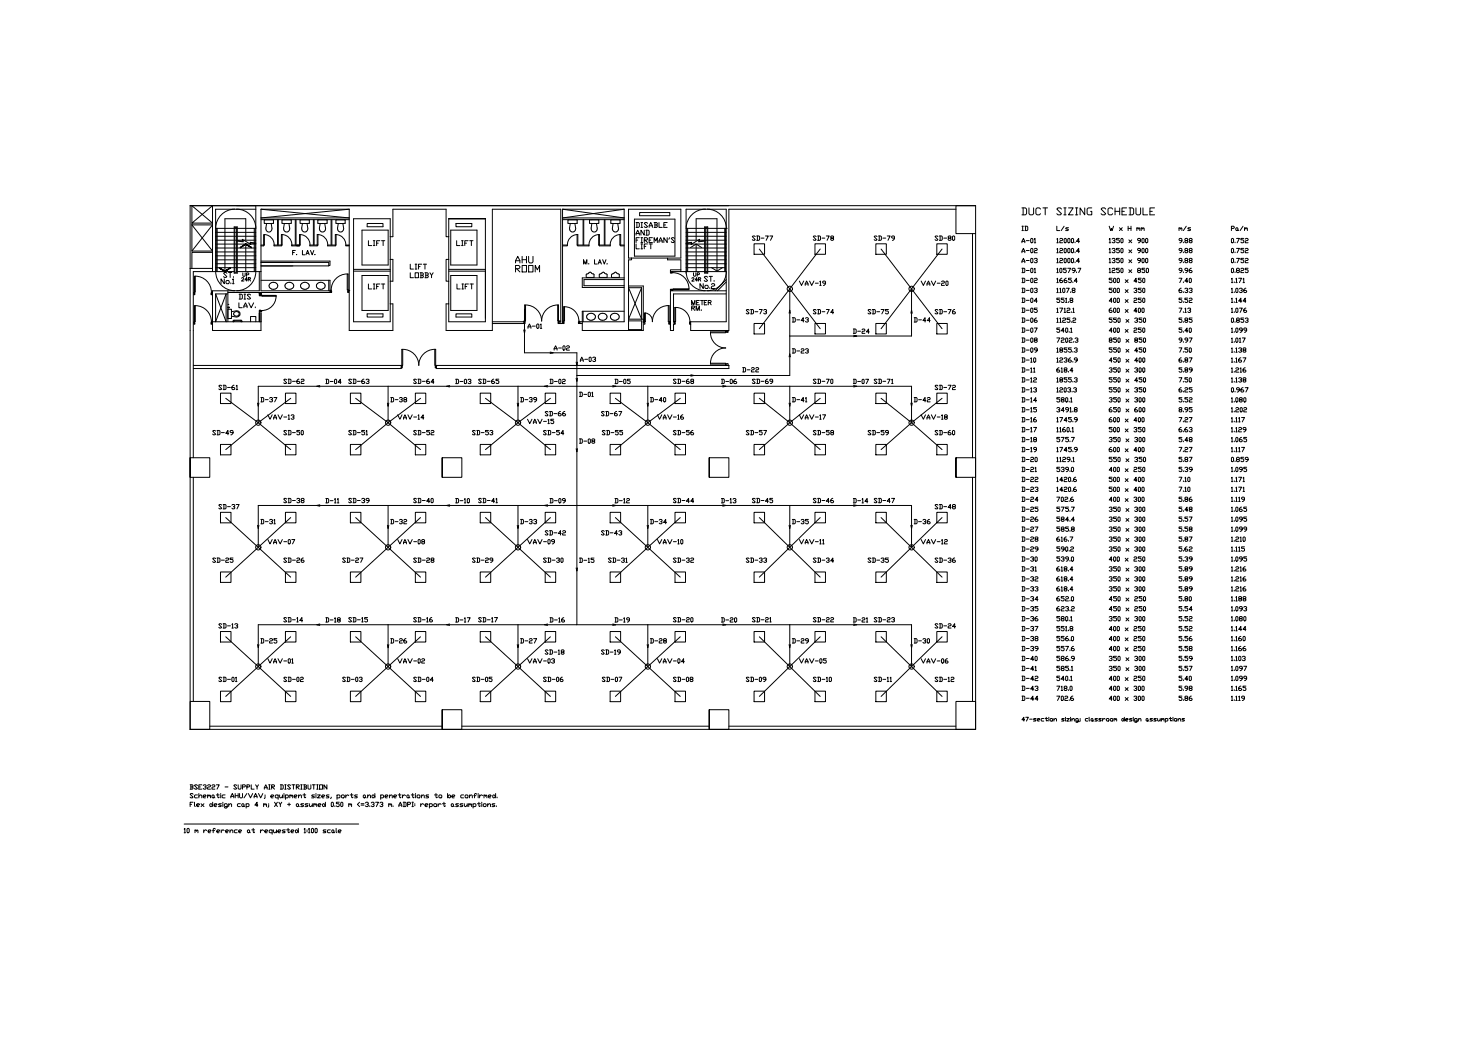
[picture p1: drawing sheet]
<svg xmlns="http://www.w3.org/2000/svg" width="841mm" height="594mm" viewBox="0 0 841 594" stroke-linecap="round" stroke-linejoin="round" font-family="sans-serif">
<!-- layer: ARCH -->
<g fill="none" stroke="#000" stroke-width=".57">
<path d="M135 120a11 11 0 0 0-11 11h10M136 120a11 11 0 0 1 11 11h-11M147 118v38a11 11 0 0 1-11 11M147 120h-23v36a11 11 0 0 0 11 11M150 120h50M150 120l50 5h-50l50-5M150 120v47h39M200 120v69h25v-15h-1M322 120l36 5h-36l36-5M322 120h36M322 120v65h-2M358 120v64h-26v1h2"/>
<path d="M404 120a11 11 0 0 0-11 11M405 120a11 11 0 0 1 11 11M548 120h-130v69h-22v-3M559 118h-11v16h11M559 118h-450v300M559 118v300h-450M110 129l12 15h-12l12-15zM124 138h.1M124 140h.1M124 133h.1M124 135h.1M124 131v25"/>
<path d="M124 138h10M124 140h10M124 133h10M124 135h10M135 131h1M135 138h1M135 140h1M135 133h1M135 135h1M136 138h10M136 140h10M136 133h10"/>
<path d="M136 135h10M136 138v-8h-2v26M136 138v18M139 138h-3v-8h-1v26M141 138v-13h-12v31M141 140v16M143 139l4 1M146 131v8M146 139v17M146 138h1M146 140h1M146 133h1"/>
<path d="M146 135h1M147 139h-4l1 1-5-3v2l-3-1v18M150 126h50M152 134a6 6 0 0 1 5 6M153 128l-1 3a1.8 1.8 0 0 0 2 2 1.8 1.8 0 0 0 2-2l-1-3M157 126v2M157 126h-6l1 2h5M159 126v14h-2M159 126v14h2v-6h1M162 134v6l-1 1h-4v-1M162 126h5v2h-5zM162 134a6 6 0 0 1 5 6"/>
<path d="M163 128l-1 3a1.8 1.8 0 0 0 2 2 1.8 1.8 0 0 0 2-2v-3M169 126v14h-2M170 126v14h1v1h-4v-1M172 134v7M172 134v6h-2M172 126h5v2h-5zM172 134a6 6 0 0 1 6 6M173 128v3a1.8 1.8 0 0 0 2 2 1.8 1.8 0 0 0 1-2v-3M180 126v14h-2M180 126v14h2v-6M182 126v2M182 128h.1"/>
<path d="M182 134v7M182 134a6 6 0 0 1 6 6M182 126h5v2h-5M182 126h.1M183 128v3a1.8 1.8 0 0 0 2 2 1.8 1.8 0 0 0 1-2v-3M190 126v14h-2v1h4l1-1v-6M190 126v14h2v-6h1M193 134a6 6 0 0 1 5 6M194 128l-1 3a1.8 1.8 0 0 0 2 2 1.8 1.8 0 0 0 2-2l-1-3M195 128h-2v-2h5v2h-3M203 125h21v59h-21zM207 132h15v20h-15z"/>
<path d="M210 128h9v2h-9zM224 136h1v-16h31v16h1M257 125h21h-21M257 125v59h21v-59M258 132h15v20h-15zM261 128h9v2h-9zM323 126h35M327 128l-1 3a1.8 1.8 0 0 0 2 2 1.8 1.8 0 0 0 2-2l-1-3M330 126h-5l1 2h4M331 126h.1M331 134a6 6 0 0 0-6 6M331 126v2"/>
<path d="M331 128h.1M334 126v14h-3v-6M334 126v14h3v1h-6v-7M338 126h5v2h-5zM339 128v3a1.8 1.8 0 0 0 1 2 1.8 1.8 0 0 0 2-2v-3M343 134v6zM343 134a6 6 0 0 0-6 6M346 126v14h-3v1h7v-1M347 126v14h3M350 128v-2h5v2h-5M351 128v3a1.8 1.8 0 0 0 2 2 1.8 1.8 0 0 0 1-2M354 128v3"/>
<path d="M355 134v6l3 1M355 134h1v6h2M355 134a6 6 0 0 0-5 6M363 126h24v21h-24zM366 122h18v2h-18zM393 139h3v1l5-3-1 2 4-1v18M393 131h11M393 138h.1M393 140h.1M393 133h.1M393 135h.1M393 131v8"/>
<path d="M393 139v17M394 138h10M394 140h10M394 133h10M394 135h10M394 131v8M394 139v17M396 139l-3 1M399 138v-13h12v31M399 140v16M400 138h4v-8h1v26M404 138v-8h1v26"/>
<path d="M404 138v18M404 131h1M404 138h1M404 140h1M404 133h1M404 135h1M405 131h11M405 138h10M405 140h10M405 133h10M405 135h10M415 131v25"/>
<path d="M416 138h.1M416 140h.1M416 133h.1M416 135h.1M416 131v25M416 131h.1M557 134v128M109 154h13M110 144v-26l12 10h-12l12-10v38M111 158h1v9h-1zM112 158a9 9 0 0 1 9 9M122 145h-12v9"/>
<path d="M124 153h10M124 144h.1M124 147h.1M124 149h.1M124 151h.1M124 142h.1M124 144h10M124 147h10M124 149h10M124 151h10M124 142h10M134 156h-23v106"/>
<path d="M135 144h1M135 147h1M135 149h1M135 151h1M135 142h1M136 156h14M136 153h11M136 144h10M136 147h10M136 149h10M136 151h10M136 142h10"/>
<path d="M146 144h1M146 147h1M146 149h1M146 151h1M146 142h1M149 156v11h-27v17M150 150h39v2h-1M150 140h1v-6v7h-1M150 150h38v2h-38M167 140v1M178 140v1M199 157v9z"/>
<path d="M199 157a9 9 0 0 0-9 9M200 140h-2v1h2M203 154h21M203 155h21M207 158h15v20h-15zM224 149h1v12h-1M257 149h-1v12h1M257 154h21M257 155h21M258 158h15v20h-15zM322 140h3M325 140v1h-3"/>
<path d="M336 157v2h4v-2M336 157l2-1 2 1M344 157l-1 2h5l-1-2M344 157l2-1 1 1M351 157l2-1 1 1M351 157l-1 2h5l-1-2M358 159h-24v6h24M362 148v1h-2v40M382 148h-22v-28h30v28h-8v1h8v7h-6v-1h6M384 156h1h-1zM386 156a9 9 0 0 1 9 9M390 156h14"/>
<path d="M393 157v-37h23v64h-21a8 8 0 0 0-8-8M393 153h.1M393 144h.1M393 147h.1M393 149h.1M393 151h.1M393 142h.1M393 156a11 11 0 0 0 11 11M394 153h10M394 144h10M394 147h10M394 149h10"/>
<path d="M394 151h10M394 142h10M396 142l3-2 3 2M404 153h1M404 144h1M404 147h1M404 149h1M404 151h1M404 142h1M405 156h11a11 11 0 0 1-11 11M405 153h10M405 144h10"/>
<path d="M405 147h10M405 149h10M405 151h10M405 142h10M408 153l3 2 3-2M416 144h.1M416 147h.1M416 149h.1M416 151h.1M416 142h.1M111 167l1 2h-1zM111 175h1v9h-1z"/>
<path d="M112 175a9 9 0 0 1 9 9M121 167v2zM124 168l6 16v-16l-6 16v-16h7M131 174h.1M131 177h2v5M131 167v17M131 176h.1M134 179v1M135 178l-2 1M137 179v1l-1 1-2-1M137 179v2h-1h-3M149 178h1h-1z"/>
<path d="M149 169h1h-1zM149 179v5v-5h1v10h-28v-5M149 169v-1v1h1v-1v1M150 161h39v7h-58M150 169h8v1h-8zM155 163a2.2 2.2 0 0 1 3-1 2.2 2.2 0 0 1 0 4 2.2 2.2 0 0 1-3-1 2.2 2.2 0 0 1 0-2zM158 170a8 8 0 0 1-8 8M168 162a2.3 2.3 0 0 1-1 4 2.3 2.3 0 0 1-4-2 2.4 2.4 0 0 1 2-2 2.4 2.4 0 0 1 2 0M173 165a2.2 2.2 0 0 0 4 0 2.2 2.2 0 0 0-2-3 2.1 2.1 0 0 0-2 1 2.1 2.1 0 0 0 0 2M186 163v1M186 163a2.3 2.3 0 0 0-3-1 2.3 2.3 0 0 0-1 3 2.8 2.8 0 0 0 4-1M188 161v6"/>
<path d="M189 166l1 2h-1zM199 166l1 2h-1zM200 166h.1M210 180h9v2h-9zM257 174h-1v15h26v-69h39v65M261 180h9v2h-9zM301 175v9zM301 175a9 9 0 0 1 9 9 9 9 0 0 1 10-9M319 175h1v9h-1zM323 176v8zM323 176a8 8 0 0 1 9 8M334 178v6"/>
<path d="M339 179a2.2 2.2 0 0 1 2 4 2.2 2.2 0 0 1-4 0 1.9 1.9 0 0 1-1-2 1.9 1.9 0 0 1 3-1M345 179a2.2 2.2 0 0 0-2 4 2.2 2.2 0 0 0 4 0 2 2 0 0 0 1-2 2 2 0 0 0-3-1M352 179l-2 2M352 180a2.2 2.2 0 0 1 3 2 2.2 2.2 0 0 1-4 1l-1-1M358 160h-23v4h23M360 164h9v25h-35v-11h24M360 165h8v18zM368 165l-8 18h9M370 179v5h-1v-1M370 179h-1v7M383 175v11h1v-2h-1zM383 175a9 9 0 0 0-9 9 5 5 0 0 0-4-5"/>
<path d="M384 166h1h-1zM385 165h10v1h-10zM387 176v8M416 168h-30v16h1M416 167h-32v17M416 160l-6 7M416 162l-5 5M111 184l1 2h-1zM121 184v2zM122 184h28M131 182h2M134 184v-1h4l1 1"/>
<path d="M134 184h.1M134 184h4M134 184h-1M138 184h.1M139 184h-1M144 181h2M144 181v3M146 181l1 3M282 184h18M282 185h18M320 184v1v-1h1M320 184h.1"/>
<path d="M323 184v1zM332 184v1h-1zM350 181v1M360 184h8v5M360 189h8M386 186v3h-2v-5v4M386 184l1 2h-1zM395 184h1v2h-1zM407 191a9 9 0 0 0 9 8 9 9 0 0 0-9 9M407 190h9v1h-9zM416 190h1zM416 190h.1"/>
<path d="M111 209h119M230 209v2zM230 209h.1M230 211h-119M230 200h1v9h-1zM231 200a9 9 0 0 1 9 9 9 9 0 0 1 9-9M249 200h1v9h-1zM250 209v2h-1zM250 209h.1M250 209h168v2h-168M407 208h9v1h-9zM416 209l1-1v1h-1z"/>
<path d="M416 209h.1M109 262v11h11v-11h-11v11M111 273v129M253 262v11h12v-11h-12v11M406 262v11h12v-11h-12v11M548 262v11h11v-11h-11v11M557 273v129M109 402h11v16h-11zM120 416h133M253 407v11h12v-11h-12v11M265 416h141M406 407v11h12v-11h-12v11"/>
<path d="M418 416h130M548 402h11v16h-11z"/>
</g>
<path d="M138 142l3-2zM138 142l3-2zM141 140l3 2zM141 140l3 2z" fill="#000" stroke="#000" stroke-width=".57"/>
<!-- layer: BSA_SUPPLY -->
<g fill="none" stroke="#000" stroke-width=".57">
<path d="M300 177v25h30v156M452 165v50h-122M522 165v28h-70M222 221v21M297 221v21M371 221v21M452 221v21M148 242v-21h374v21M222 290v24M297 290v24M371 290v24M452 290v24"/>
<path d="M148 314v-24h374v24M222 358v24M297 358v24M371 358v24M452 358v24M148 382v-24h374v24"/>
</g>
<!-- layer: BSA_DIFFUSER -->
<g fill="none" stroke="#000" stroke-width=".57">
<path d="M432 140h6v6h-6zM467 140h6v6h-6zM502 140h6v6h-6zM537 140h6v6h-6zM432 185h6v6h-6zM467 185h6v6h-6zM502 185h6v6h-6zM537 185h6v6h-6zM126 225h6v6h-6zM164 225h6v6h-6zM201 225h6v6h-6zM238 225h6v6h-6z"/>
<path d="M275 225h6v6h-6zM312 225h6v6h-6zM350 225h6v6h-6zM387 225h6v6h-6zM432 225h6v6h-6zM467 225h6v6h-6zM502 225h6v6h-6zM537 225h6v6h-6zM126 255h6v6h-6zM164 255h6v6h-6zM201 255h6v6h-6zM238 255h6v6h-6z"/>
<path d="M275 255h6v6h-6zM312 255h6v6h-6zM350 255h6v6h-6zM387 255h6v6h-6zM432 255h6v6h-6zM467 255h6v6h-6zM502 255h6v6h-6zM537 255h6v6h-6zM126 294h6v6h-6zM164 294h6v6h-6zM201 294h6v6h-6zM238 294h6v6h-6z"/>
<path d="M275 294h6v6h-6zM312 294h6v6h-6zM350 294h6v6h-6zM387 294h6v6h-6zM432 294h6v6h-6zM467 294h6v6h-6zM502 294h6v6h-6zM537 294h6v6h-6zM126 328h6v6h-6zM164 328h6v6h-6zM201 328h6v6h-6zM238 328h6v6h-6z"/>
<path d="M275 328h6v6h-6zM312 328h6v6h-6zM350 328h6v6h-6zM387 328h6v6h-6zM432 328h6v6h-6zM467 328h6v6h-6zM502 328h6v6h-6zM537 328h6v6h-6zM126 362h6v6h-6zM164 362h6v6h-6zM201 362h6v6h-6zM238 362h6v6h-6z"/>
<path d="M275 362h6v6h-6zM312 362h6v6h-6zM350 362h6v6h-6zM387 362h6v6h-6zM432 362h6v6h-6zM467 362h6v6h-6zM502 362h6v6h-6zM537 362h6v6h-6zM126 396h6v6h-6zM164 396h6v6h-6zM201 396h6v6h-6zM238 396h6v6h-6z"/>
<path d="M275 396h6v6h-6zM312 396h6v6h-6zM350 396h6v6h-6zM387 396h6v6h-6zM432 396h6v6h-6zM467 396h6v6h-6zM502 396h6v6h-6zM537 396h6v6h-6z"/>
</g>
<!-- layer: BSA_VAV -->
<g fill="none" stroke="#000" stroke-width=".57">
<circle cx="452" cy="165" r="1.5"/>
<circle cx="522" cy="165" r="1.5"/>
<circle cx="148" cy="242" r="1.5"/>
<circle cx="222" cy="242" r="1.5"/>
<circle cx="297" cy="242" r="1.5"/>
<circle cx="371" cy="242" r="1.5"/>
<circle cx="452" cy="242" r="1.5"/>
<circle cx="522" cy="242" r="1.5"/>
<circle cx="148" cy="314" r="1.5"/>
<circle cx="222" cy="314" r="1.5"/>
<circle cx="297" cy="314" r="1.5"/>
<circle cx="371" cy="314" r="1.5"/>
<circle cx="452" cy="314" r="1.5"/>
<circle cx="522" cy="314" r="1.5"/>
<circle cx="148" cy="382" r="1.5"/>
<circle cx="222" cy="382" r="1.5"/>
<circle cx="297" cy="382" r="1.5"/>
<circle cx="371" cy="382" r="1.5"/>
<circle cx="452" cy="382" r="1.5"/>
<circle cx="522" cy="382" r="1.5"/>
</g>
<!-- layer: BSA_FLEX -->
<g fill="none" stroke="#000" stroke-width=".57">
<path d="M435 143l17 22 18-22M505 143l17 22 18-22M435 188l17-23 18 23M505 188l17-23 18 23M129 228l19 14 19-14M204 228l18 14 19-14M278 228l19 14 18-14M353 228l18 14 19-14M435 228l17 14 18-14M505 228l17 14 18-14M129 258l19-16 19 16M204 258l18-16 19 16"/>
<path d="M278 258l19-16 18 16M353 258l18-16 19 16M435 258l17-16 18 16M505 258l17-16 18 16M129 297l19 17 19-17M204 297l18 17 19-17M278 297l19 17 18-17M353 297l18 17 19-17M435 297l17 17 18-17M505 297l17 17 18-17M129 331l19-17 19 17M204 331l18-17 19 17"/>
<path d="M278 331l19-17 18 17M353 331l18-17 19 17M435 331l17-17 18 17M505 331l17-17 18 17M129 365l19 17 19-17M204 365l18 17 19-17M278 365l19 17 18-17M353 365l18 17 19-17M435 365l17 17 18-17M505 365l17 17 18-17M129 399l19-17 19 17M204 399l18-17 19 17"/>
<path d="M278 399l19-17 18 17M353 399l18-17 19 17M435 399l17-17 18 17M505 399l17-17 18 17"/>
</g>
<!-- layer: BSA_NOTES -->
<g fill="none" stroke="#000" stroke-width=".57">
<path d="M111 455h-2l2 2h-1h-1M111 460h-2v2M111 460l1 2M113 455l-2 1 1 1h1M114 456l1-1 1 2M114 455v2M116 456h2v-1l-2 1v1h2M119 456v-1l1 1M119 455v2M120 456v-1l1 1v1M121 456l1-1 1 2h-1zM122 460v2"/>
<path d="M123 457h.1M124 455h2M125 455v2h1M126 455v2M128 460h.1M129 455l-2 1 1 1h1M132 457l1-2 1 2M132 456h2M135 455v2M135 456h1M136 455v2M137 455l1 2h1v-2"/>
<path d="M141 455l-1 2M142 455l2 2 1-2M146 457v-2l1 2M146 456h1M148 455l1 2 2-2M152 456l-1 2M152 455v1M155 456h1h1l-1-1-1 1v1h1M157 460l2 2M159 460l-2 2M159 456v-1l-1 1v1h1M159 455v3"/>
<path d="M160 460l1 1v1M160 455l1 2 1-1M161 460v1M162 455v2M163 455v2M164 456v-1l1 1v1h-1M164 455v3M166 456v-1l1 1M166 455v2M167 456v-1l1 1v1M169 456h1v-1l-1 1v1h1M171 456l1-1 1 2"/>
<path d="M171 455v2M174 455h1M174 455v2h1M180 455l-1 1 1 1h-1M181 455v2M182 455h2l-2 2h2M184 456h2v-1l-2 1v1h2M186 460v2M189 455l-2 1 2 1h-2M190 457l-1 1M190 460h1v2h-1zM193 456l1-1 1 1-1 1h-1"/>
<path d="M193 455v3M194 460h-1l1 1v1h-1M196 456l1-1v2h-1zM196 460v2h-1zM198 455v2M200 456l-1-1-1 1M201 455h1M201 455v2h1M205 455h-2v1l2 1h-2M206 460l-1 1 1 1M208 456l1-1v1v1h-1zM209 457h1"/>
<path d="M211 456l1-1v2M211 455v2M213 456l1-1 1 1-1 1zM215 455v2M215 460h2l-1 2M218 456l1-1 1 1-1 1h-1M218 455v3M221 456h1v-1l-1 1v1h1M223 456l1-1 1 2M223 455v2M226 456h1v-1l-1 1v1h1M228 455h2"/>
<path d="M229 455v2h1M231 455v2M231 460h2v2h-2M231 460v2M232 456l-1-1v1M233 456l1-1v2zM234 457h1M236 455h1M236 460h1M236 455v2h1M236 460v2M238 455h.1"/>
<path d="M238 455v2M239 456l1-1 1 2h-2zM241 456l2-1v2M241 455v2M246 455l-2 1h1v1h-1M249 455h2M250 455v2h1M251 456l2-1v2h-1zM254 460v2h1M256 456l1-1 1 1v1zM256 455v2M259 456h1h1l-1-1-1 1v1h1"/>
<path d="M266 455l-2 1v1h2M267 455l1 1v1h-2zM269 456l1-1 1 2M269 455v2M271 456h2M273 455h-1v2M274 455h.1M274 455v2M274 460v2h1M275 455v2M276 460h.1M276 456v-1l-1 1"/>
<path d="M277 456l1-1v1M277 455v2M278 456l1-1v1v1M280 456h1v-1l-1 1v1h1M283 455l1 1-1 1h-1zM284 455v2M285 457h.1M109 461h1M113 461h1v-1l-1 1v1h1M115 460l2 2M117 460l-2 2M120 461l1-1 1 1-1 1z"/>
<path d="M123 461h1v-1l-1 1v1h1M127 460l-2 1 2 1h-2M128 460v2M130 462h-1v-2l1 1v2h-1M131 461l1-1 1 2M131 460v2M138 460l-2 1v1h2M139 461v-1l1 2h-1zM140 462h.1M141 461h2l-1 1h-1M141 460v3M148 461h-2l1-1v2"/>
<path d="M151 461v-1l1 1M151 460v2M152 461h1v1M154 461v2M154 460v1M165 461h1M166 460v2M170 461l1-1v2h-1zM171 462h.1M174 460l-2 1 2 1h-2M176 460l-1 1 1 1h-1M177 460l1 2 1-1"/>
<path d="M179 460v2M180 461v-1l1 1M180 460v2M181 461v1M182 461h2v-1l-2 1v1h2M185 461l1-1v1l-1 1zM192 462h.1M200 461v-1l1 1M200 460v2M201 461v1M207 460h2M207 461h2"/>
<path d="M209 460h2l-1 1M211 461v1h-2M212 462h.1M213 460h1v1M214 461v1h-1M218 460h1v1M219 461v1h-1M223 461v-1l1 1M223 460v2M224 461v1M225 462h.1M229 462v-2l1 2"/>
<path d="M229 461h1M234 461h1v-1h-1v2M236 462h1M238 460v1M238 461v1M241 460v2M243 461l-1-1-1 1M244 461h1v-1l-1 1v1h1M246 461h2l-1 1h-1M246 460v3M248 461l2-1v2h-1zM251 460v2"/>
<path d="M253 461l-1-1-1 1M253 460h2M259 461h1l-1 1zM260 462h.1M263 460h-2v1l2 1h-2M265 460l-1 1 1 1h-1M266 460v2l2-1M268 460v2M269 461v-1v1M269 460v2M269 461h1v1M271 461h2l-1 1h-1"/>
<path d="M271 460v3M274 460h1M276 460v2M277 461l1-1 1 2h-2zM279 461l2-1v2M279 460v2M284 460l-2 1 2 1h-2M284 462h.1"/>
</g>
<!-- layer: BSA_SCHEDULE -->
<g fill="none" stroke="#000" stroke-width=".57">
<path d="M705 160l1-1v3M708 160v-1v3M710 159h1l-1 3M712 160l1-1v3M605 165h1v3M605 177h1v2M605 168h1M605 179h1M607 165h1v3M607 177h2l-1 2M607 168h1M609 165h1v3l-1-1z"/>
<path d="M610 177v2M610 179h.1M611 165h2l-2 3M611 177h1h1v1h-2v1h2M613 167v1M614 179h.1M615 166h-1l1-1h1l-1 1-1 1 1 1 1-1-1-1M615 177v2M615 179h.1M705 162h1M707 161v1M708 162h1"/>
<path d="M712 162h1M705 194h1v2M705 196h1M707 196h.1M708 194h1v2h-1zM710 194v2M710 196h1M712 194h1l-1 2M705 240l1-1v3M708 240v-1v3M710 240v-1v3M711 239h2l-1 3"/>
<path d="M605 245h1v2M605 247h1M607 245h1v2M607 247h1M610 245l-1 1v1h1v-1h-1M611 245h1h1l-1 2h-1zM613 247h.1M614 245h1v2M614 247h1M705 257l1-1v3M705 242h1M705 259h1"/>
<path d="M707 241v1M707 258v1M708 257v-1v3M708 242h1M708 259h1M710 257v-1v3M710 242h.1M710 259h.1M711 256h2l-1 3M605 262h1v2M605 264h1M607 262h1v2"/>
<path d="M607 264h1M609 262h1v1l-1 1h1M613 263h-2l1-1h1v2h-1M614 264h.1M615 262v2M615 264h.1M675 273h2l-1 3M678 275v1M679 274v-1v3M679 276h1M680 274l1-1 1 1-1 2-1-1zM705 274l1-1v3"/>
<path d="M705 279h1v3M705 276h1M707 275v1M708 274v-1v3M708 279v3M708 276h1M710 273h1l-1 3M710 279h1l-1 3M712 274l1-1v3M712 279h1v3M712 276h1M705 285h1v2"/>
<path d="M705 282h1M705 287h1M707 281v1M707 287h.1M708 285v2M708 282h1M708 287h1M710 285v2M710 287h.1M712 282h1M713 286h-1l-1-1h1h1v1l-1 1M705 308h1v2"/>
<path d="M705 314l1-1v3M705 310h1M705 316h1M707 310h.1M707 315v1M708 308h2l-1 1h-1v1h2M708 314v-1v3M708 316h1M710 314v-1v3M710 316h.1M710 308h1v2M710 310h1"/>
<path d="M712 308h1v2h-1zM713 313h-2v1l2 1v1l-2-1M705 348l1-1v3M705 350h1M707 350h.1M708 347l1 1v2h-1zM712 349l-2-1v-1l2 1v1l-2 1M713 348l1-1v1l-1 1M714 349v1h-1M705 365h1v2M705 376h1v2M705 367h1"/>
<path d="M705 378h1M707 367h.1M707 378h.1M708 365v2M708 376v2M708 367h1M708 378h1M710 376h1l-1 2zM711 365h-1v2h1v-1h-1M712 376h1v1M712 365h1v2h-1zM713 377v1h-1"/>
<path d="M705 382h1v2M705 399h1v2M705 384h1M707 384h.1M708 399v2M708 382h1v2h-1zM710 399v2M712 383h-2v-1h2v1l-2 1M713 382h1l-1 2M587 412h-2l2-1v2M588 411h1l-1 2M590 412h1"/>
<path d="M594 412h-2l2 1h-2M594 412h1h-1l1 1M598 412h-2l1 1h1M599 412h1M599 411v2h1M601 411h.1M601 412v1M602 412h1v1h-1zM604 412h1v1M604 412v1M610 412h-1h-1l2 1h-2M610 411h.1"/>
<path d="M610 412v1M611 412h2l-2 1h2M613 411h.1M613 412v1M614 412h1l1 1M614 412v1M618 413h-2l1-1h1v1h-2M619 412l-1 1M619 412h.1M623 412h-1v1h1M624 411v2M625 412h1v1h-1z"/>
<path d="M626 413h1M629 412h-1h-1l2 1h-2M631 412h-2l2 1h-2M632 412v1M633 412h-1M634 412h1v1h-1zM636 412h1l1 1h-2zM638 412h1M638 412v1M639 412h1v1M643 412h1l-1 1zM644 411v2"/>
<path d="M645 412h1h-1v1h1M649 412h-2l2 1h-2M649 411h.1M649 412v1M651 413h-1v-1h1v1h-1M652 412h1l1 1M652 412v1M657 412h1l-1 1zM658 413h.1M660 412h-1l1 1h-1M662 412h-1l1 1h-1M663 412l1 1 1-1"/>
<path d="M665 412v1M665 412h1M666 412h1v1M668 412h1v1h-1M668 412v2M670 412h1M671 411v2M672 411h.1M672 412v1M673 412h1v1h-1zM675 412h1v1M675 412v1"/>
<path d="M679 412h-2l2 1h-2M705 401h1M707 401h.1M708 401h1M710 401h.1M713 400h-1l-1-1h1h1v1l-1 1M105 475h1v2M105 472h100M105 477h1M107 475h1v2h-1zM112 476v-1l1 1M112 475v2"/>
<path d="M113 476v-1v1v1M117 475v2M118 476v-1l-1 1M119 476h1h1l-1-1-1 1 1 1M122 476h1M123 475h-1v2M124 476h1h1l-1-1-1 1 1 1M127 475v2M128 476v-1l-1 1M129 476h1h1l-1-1-1 1 1 1M132 476l1-1v2M132 475v2"/>
<path d="M136 475l-2 1 1 1h1M137 476h1v-1l-1 1v1h1M142 476l1-1v2h-1zM143 477h.1M144 475h2M145 475v2h1M149 475v2M151 476l-1-1-1 1M152 476h1v-1l-1 1v1h1M156 476l-1-1-1 1 1 1h1M156 475v3M157 475v2l1-1"/>
<path d="M158 475v2M159 476h1h1l-1-1-1 1 1 1M163 475h-1v1l1 1h-1M164 475h2M165 475v2h1M167 476h1v-1l-1 1v1h1M170 475l1 1-1 1h-1zM171 475v2M174 475h1v2M174 477h1M176 475v1M176 476v1"/>
<path d="M177 475v2M177 477h1M178 475h1h1l-1 2h-1zM180 475h1h1l-1 2h-1zM187 475h-2v1l2 1h-2M189 475l-1 1v1h1M190 476v-1l1 1v1h-1zM191 477h1M193 475v2M194 476h1v-1l-1 1v1h1"/>
</g>
<!-- layer: BSA_FLOW_DIRECTION -->
<g fill="none" stroke="#000" stroke-width=".57">
<path d="M452 179v-1l1 1M522 179v-1l1 1M330 217v1l1-1M183 221h-2l2 1M258 221h-2l2 1M314 221h-2l2 1M330 257v2l1-2M183 289l-2 1h2M258 289l-2 1h2M314 289l-2 1h2M330 325v2l1-2M183 357l-2 1h2"/>
<path d="M258 357l-2 1h2M314 357l-2 1h2"/>
</g>
<text font-size="7.5" x="584" y="124">DUCT SIZING SCHEDULE</text>
<g font-size="7.1">
<text x="294" y="152">AHU</text>
<text x="294" y="157">ROOM</text>
</g>
<g font-size="6.2">
<text x="363" y="132">DISABLE</text>
<text x="363" y="136">AND</text>
<text x="210" y="142">LIFT</text>
<text x="260" y="142">LIFT</text>
<text x="363" y="140">FIREMAN'S</text>
<text x="363" y="144">LIFT</text>
<text x="127" y="160">ST.</text>
<text x="234" y="160">LOBBY</text>
<text x="125" y="164">No.1</text>
<text x="210" y="167">LIFT</text>
<text x="261" y="167">LIFT</text>
<text x="400" y="167">No.2</text>
<text x="402" y="162">ST.</text>
<text x="136" y="173">DIS</text>
<text x="135" y="177">LAV.</text>
<text x="395" y="179">RM.</text>
<text x="395" y="176">METER</text>
<text x="331" y="208">A-03</text>
<text x="584" y="277">D-22</text>
<text x="604" y="277">1420.6</text>
<text x="634" y="277">500 x 400</text>
<text x="584" y="312">D-28</text>
<text x="604" y="312">616.7</text>
<text x="634" y="312">350 x 300</text>
<text x="674" y="312">5.87</text>
<text x="584" y="351">D-35</text>
<text x="604" y="351">623.2</text>
<text x="634" y="351">450 x 250</text>
<text x="674" y="351">5.54</text>
<text x="584" y="386">D-41</text>
<text x="604" y="386">585.1</text>
<text x="634" y="386">350 x 300</text>
<text x="674" y="386">5.57</text>
</g>
<g font-size="5.7">
<text x="584" y="133">ID</text>
<text x="604" y="133">L/s</text>
<text x="634" y="133">W x H mm</text>
<text x="674" y="133">m/s</text>
<text x="704" y="133">Pa/m</text>
<text x="430" y="139">SD-77</text>
<text x="465" y="139">SD-78</text>
<text x="500" y="139">SD-79</text>
<text x="534" y="139">SD-80</text>
<text x="584" y="140">A-01</text>
<text x="604" y="140">12000.4</text>
<text x="634" y="140">1350 x 900</text>
<text x="674" y="140">9.88</text>
<text x="704" y="140">0.752</text>
<text x="167" y="147">F. LAV.</text>
<text x="584" y="146">A-02</text>
<text x="604" y="146">12000.4</text>
<text x="634" y="146">1350 x 900</text>
<text x="674" y="146">9.88</text>
<text x="704" y="146">0.752</text>
<text x="234" y="155">LIFT</text>
<text x="333" y="152">M. LAV.</text>
<text x="584" y="152">A-03</text>
<text x="604" y="152">12000.4</text>
<text x="634" y="152">1350 x 900</text>
<text x="674" y="152">9.88</text>
<text x="704" y="152">0.752</text>
<text x="584" y="157">D-01</text>
<text x="604" y="157">10579.7</text>
<text x="634" y="157">1250 x 850</text>
<text x="674" y="157">9.96</text>
<text x="704" y="157">0.825</text>
<text x="457" y="165">VAV-19</text>
<text x="526" y="165">VAV-20</text>
<text x="584" y="163">D-02</text>
<text x="604" y="163">1665.4</text>
<text x="634" y="163">500 x 450</text>
<text x="674" y="163">7.40</text>
<text x="584" y="169">D-03</text>
<text x="634" y="169">500 x 350</text>
<text x="674" y="169">6.33</text>
<text x="704" y="169">1.036</text>
<text x="584" y="175">D-04</text>
<text x="604" y="175">551.8</text>
<text x="634" y="175">400 x 250</text>
<text x="674" y="175">5.52</text>
<text x="704" y="175">1.144</text>
<text x="426" y="181">SD-73</text>
<text x="453" y="186">D-43</text>
<text x="465" y="181">SD-74</text>
<text x="496" y="181">SD-75</text>
<text x="522" y="186">D-44</text>
<text x="534" y="181">SD-76</text>
<text x="584" y="180">D-05</text>
<text x="584" y="186">D-06</text>
<text x="604" y="186">1125.2</text>
<text x="634" y="180">600 x 400</text>
<text x="634" y="186">550 x 350</text>
<text x="674" y="180">7.13</text>
<text x="674" y="186">5.85</text>
<text x="704" y="180">1.076</text>
<text x="704" y="186">0.853</text>
<text x="301" y="189">A-01</text>
<text x="584" y="192">D-07</text>
<text x="604" y="192">540.1</text>
<text x="634" y="192">400 x 250</text>
<text x="674" y="192">5.40</text>
<text x="704" y="192">1.099</text>
<text x="488" y="192">D-24</text>
<text x="584" y="197">D-08</text>
<text x="604" y="197">7202.3</text>
<text x="634" y="197">850 x 850</text>
<text x="674" y="197">9.97</text>
<text x="316" y="202">A-02</text>
<text x="453" y="204">D-23</text>
<text x="584" y="203">D-09</text>
<text x="604" y="203">1855.3</text>
<text x="634" y="203">550 x 450</text>
<text x="674" y="203">7.50</text>
<text x="704" y="203">1.138</text>
<text x="584" y="209">D-10</text>
<text x="604" y="209">1236.9</text>
<text x="634" y="209">450 x 400</text>
<text x="674" y="209">6.87</text>
<text x="704" y="209">1.167</text>
<text x="424" y="214">D-22</text>
<text x="584" y="214">D-11</text>
<text x="604" y="214">618.4</text>
<text x="634" y="214">350 x 300</text>
<text x="674" y="214">5.89</text>
<text x="704" y="214">1.216</text>
<text x="161" y="221">SD-62</text>
<text x="186" y="221">D-04</text>
<text x="199" y="221">SD-63</text>
<text x="236" y="221">SD-64</text>
<text x="260" y="221">D-03</text>
<text x="273" y="221">SD-65</text>
<text x="314" y="221">D-02</text>
<text x="351" y="221">D-05</text>
<text x="385" y="221">SD-68</text>
<text x="412" y="221">D-06</text>
<text x="430" y="221">SD-69</text>
<text x="465" y="221">SD-70</text>
<text x="488" y="221">D-07</text>
<text x="500" y="221">SD-71</text>
<text x="584" y="220">D-12</text>
<text x="604" y="220">1855.3</text>
<text x="634" y="220">550 x 450</text>
<text x="674" y="220">7.50</text>
<text x="704" y="220">1.138</text>
<text x="124" y="224">SD-61</text>
<text x="534" y="224">SD-72</text>
<text x="584" y="226">D-13</text>
<text x="604" y="226">1203.3</text>
<text x="634" y="226">550 x 350</text>
<text x="674" y="226">6.25</text>
<text x="704" y="226">0.967</text>
<text x="148" y="231">D-37</text>
<text x="223" y="231">D-38</text>
<text x="297" y="231">D-39</text>
<text x="331" y="228">D-01</text>
<text x="371" y="231">D-40</text>
<text x="453" y="231">D-41</text>
<text x="522" y="231">D-42</text>
<text x="584" y="231">D-14</text>
<text x="604" y="231">580.1</text>
<text x="634" y="231">350 x 300</text>
<text x="674" y="231">5.52</text>
<text x="704" y="231">1.080</text>
<text x="311" y="240">SD-66</text>
<text x="343" y="240">SD-67</text>
<text x="584" y="237">D-15</text>
<text x="604" y="237">3491.8</text>
<text x="634" y="237">650 x 600</text>
<text x="674" y="237">8.95</text>
<text x="704" y="237">1.202</text>
<text x="152" y="241">VAV-13</text>
<text x="226" y="241">VAV-14</text>
<text x="301" y="244">VAV-15</text>
<text x="375" y="241">VAV-16</text>
<text x="457" y="241">VAV-17</text>
<text x="526" y="241">VAV-18</text>
<text x="584" y="243">D-16</text>
<text x="604" y="243">1745.9</text>
<text x="634" y="243">600 x 400</text>
<text x="674" y="243">7.27</text>
<text x="121" y="250">SD-49</text>
<text x="161" y="250">SD-50</text>
<text x="199" y="250">SD-51</text>
<text x="236" y="250">SD-52</text>
<text x="270" y="250">SD-53</text>
<text x="310" y="250">SD-54</text>
<text x="344" y="250">SD-55</text>
<text x="385" y="250">SD-56</text>
<text x="426" y="250">SD-57</text>
<text x="465" y="250">SD-58</text>
<text x="496" y="250">SD-59</text>
<text x="534" y="250">SD-60</text>
<text x="584" y="249">D-17</text>
<text x="634" y="249">500 x 350</text>
<text x="674" y="249">6.63</text>
<text x="704" y="249">1.129</text>
<text x="331" y="255">D-08</text>
<text x="584" y="254">D-18</text>
<text x="604" y="254">575.7</text>
<text x="634" y="254">350 x 300</text>
<text x="674" y="254">5.48</text>
<text x="704" y="254">1.065</text>
<text x="584" y="260">D-19</text>
<text x="604" y="260">1745.9</text>
<text x="634" y="260">600 x 400</text>
<text x="674" y="260">7.27</text>
<text x="584" y="266">D-20</text>
<text x="634" y="266">550 x 350</text>
<text x="674" y="266">5.87</text>
<text x="704" y="266">0.859</text>
<text x="584" y="271">D-21</text>
<text x="604" y="271">539.0</text>
<text x="634" y="271">400 x 250</text>
<text x="674" y="271">5.39</text>
<text x="704" y="271">1.095</text>
<text x="584" y="283">D-23</text>
<text x="604" y="283">1420.6</text>
<text x="634" y="283">500 x 400</text>
<text x="674" y="283">7.10</text>
<text x="124" y="293">SD-37</text>
<text x="161" y="289">SD-38</text>
<text x="186" y="289">D-11</text>
<text x="199" y="289">SD-39</text>
<text x="236" y="289">SD-40</text>
<text x="260" y="289">D-10</text>
<text x="273" y="289">SD-41</text>
<text x="314" y="289">D-09</text>
<text x="351" y="289">D-12</text>
<text x="385" y="289">SD-44</text>
<text x="412" y="289">D-13</text>
<text x="430" y="289">SD-45</text>
<text x="465" y="289">SD-46</text>
<text x="488" y="289">D-14</text>
<text x="500" y="289">SD-47</text>
<text x="534" y="293">SD-48</text>
<text x="584" y="289">D-24</text>
<text x="604" y="289">702.6</text>
<text x="634" y="289">400 x 300</text>
<text x="674" y="289">5.86</text>
<text x="584" y="294">D-25</text>
<text x="584" y="300">D-26</text>
<text x="604" y="294">575.7</text>
<text x="604" y="300">584.4</text>
<text x="634" y="294">350 x 300</text>
<text x="634" y="300">350 x 300</text>
<text x="674" y="294">5.48</text>
<text x="674" y="300">5.57</text>
<text x="704" y="294">1.065</text>
<text x="704" y="300">1.095</text>
<text x="148" y="301">D-31</text>
<text x="223" y="301">D-32</text>
<text x="297" y="301">D-33</text>
<text x="371" y="301">D-34</text>
<text x="453" y="301">D-35</text>
<text x="522" y="301">D-36</text>
<text x="584" y="306">D-27</text>
<text x="604" y="306">585.8</text>
<text x="634" y="306">350 x 300</text>
<text x="674" y="306">5.58</text>
<text x="704" y="306">1.099</text>
<text x="311" y="308">SD-42</text>
<text x="343" y="308">SD-43</text>
<text x="152" y="313">VAV-07</text>
<text x="226" y="313">VAV-08</text>
<text x="301" y="313">VAV-09</text>
<text x="375" y="313">VAV-10</text>
<text x="457" y="313">VAV-11</text>
<text x="526" y="313">VAV-12</text>
<text x="584" y="317">D-29</text>
<text x="604" y="317">590.2</text>
<text x="634" y="317">350 x 300</text>
<text x="674" y="317">5.62</text>
<text x="121" y="323">SD-25</text>
<text x="161" y="323">SD-26</text>
<text x="195" y="323">SD-27</text>
<text x="236" y="323">SD-28</text>
<text x="270" y="323">SD-29</text>
<text x="310" y="323">SD-30</text>
<text x="331" y="323">D-15</text>
<text x="347" y="323">SD-31</text>
<text x="385" y="323">SD-32</text>
<text x="426" y="323">SD-33</text>
<text x="465" y="323">SD-34</text>
<text x="496" y="323">SD-35</text>
<text x="534" y="323">SD-36</text>
<text x="584" y="323">D-30</text>
<text x="604" y="323">539.0</text>
<text x="634" y="323">400 x 250</text>
<text x="674" y="323">5.39</text>
<text x="704" y="323">1.095</text>
<text x="584" y="328">D-31</text>
<text x="604" y="328">618.4</text>
<text x="634" y="328">350 x 300</text>
<text x="674" y="328">5.89</text>
<text x="704" y="328">1.216</text>
<text x="584" y="334">D-32</text>
<text x="604" y="334">618.4</text>
<text x="634" y="334">350 x 300</text>
<text x="674" y="334">5.89</text>
<text x="704" y="334">1.216</text>
<text x="584" y="340">D-33</text>
<text x="604" y="340">618.4</text>
<text x="634" y="340">350 x 300</text>
<text x="674" y="340">5.89</text>
<text x="704" y="340">1.216</text>
<text x="584" y="345">D-34</text>
<text x="604" y="345">652.0</text>
<text x="634" y="345">450 x 250</text>
<text x="674" y="345">5.80</text>
<text x="704" y="345">1.188</text>
<text x="161" y="357">SD-14</text>
<text x="186" y="358">D-18</text>
<text x="199" y="357">SD-15</text>
<text x="236" y="357">SD-16</text>
<text x="260" y="358">D-17</text>
<text x="273" y="357">SD-17</text>
<text x="314" y="358">D-16</text>
<text x="351" y="358">D-19</text>
<text x="385" y="357">SD-20</text>
<text x="412" y="358">D-20</text>
<text x="430" y="357">SD-21</text>
<text x="465" y="357">SD-22</text>
<text x="488" y="358">D-21</text>
<text x="500" y="357">SD-23</text>
<text x="584" y="357">D-36</text>
<text x="604" y="357">580.1</text>
<text x="634" y="357">350 x 300</text>
<text x="674" y="357">5.52</text>
<text x="704" y="357">1.080</text>
<text x="124" y="361">SD-13</text>
<text x="534" y="361">SD-24</text>
<text x="584" y="363">D-37</text>
<text x="604" y="363">551.8</text>
<text x="634" y="363">400 x 250</text>
<text x="674" y="363">5.52</text>
<text x="704" y="363">1.144</text>
<text x="148" y="370">D-25</text>
<text x="223" y="370">D-26</text>
<text x="297" y="370">D-27</text>
<text x="371" y="370">D-28</text>
<text x="453" y="370">D-29</text>
<text x="522" y="370">D-30</text>
<text x="584" y="368">D-38</text>
<text x="604" y="368">556.0</text>
<text x="634" y="368">400 x 250</text>
<text x="674" y="368">5.56</text>
<text x="311" y="376">SD-18</text>
<text x="343" y="376">SD-19</text>
<text x="584" y="374">D-39</text>
<text x="604" y="374">557.6</text>
<text x="634" y="374">400 x 250</text>
<text x="674" y="374">5.58</text>
<text x="704" y="374">1.166</text>
<text x="152" y="381">VAV-01</text>
<text x="226" y="381">VAV-02</text>
<text x="301" y="381">VAV-03</text>
<text x="375" y="381">VAV-04</text>
<text x="457" y="381">VAV-05</text>
<text x="526" y="381">VAV-06</text>
<text x="584" y="380">D-40</text>
<text x="604" y="380">586.9</text>
<text x="634" y="380">350 x 300</text>
<text x="674" y="380">5.59</text>
<text x="124" y="392">SD-01</text>
<text x="161" y="392">SD-02</text>
<text x="195" y="392">SD-03</text>
<text x="236" y="392">SD-04</text>
<text x="270" y="392">SD-05</text>
<text x="310" y="392">SD-06</text>
<text x="344" y="392">SD-07</text>
<text x="385" y="392">SD-08</text>
<text x="426" y="392">SD-09</text>
<text x="465" y="392">SD-10</text>
<text x="500" y="392">SD-11</text>
<text x="534" y="392">SD-12</text>
<text x="584" y="391">D-42</text>
<text x="604" y="391">540.1</text>
<text x="634" y="391">400 x 250</text>
<text x="674" y="391">5.40</text>
<text x="704" y="391">1.099</text>
<text x="584" y="397">D-43</text>
<text x="604" y="397">718.0</text>
<text x="634" y="397">400 x 300</text>
<text x="674" y="397">5.98</text>
<text x="704" y="397">1.165</text>
<text x="584" y="403">D-44</text>
<text x="604" y="403">702.6</text>
<text x="634" y="403">400 x 300</text>
<text x="674" y="403">5.86</text>
<text x="108" y="453">BSE3227 - SUPPLY AIR DISTRIBUTION</text>
</g>
<text font-size="5.3" x="396" y="159">UP</text>
<text font-size="4.9" x="138" y="159">UP</text>
</svg>
